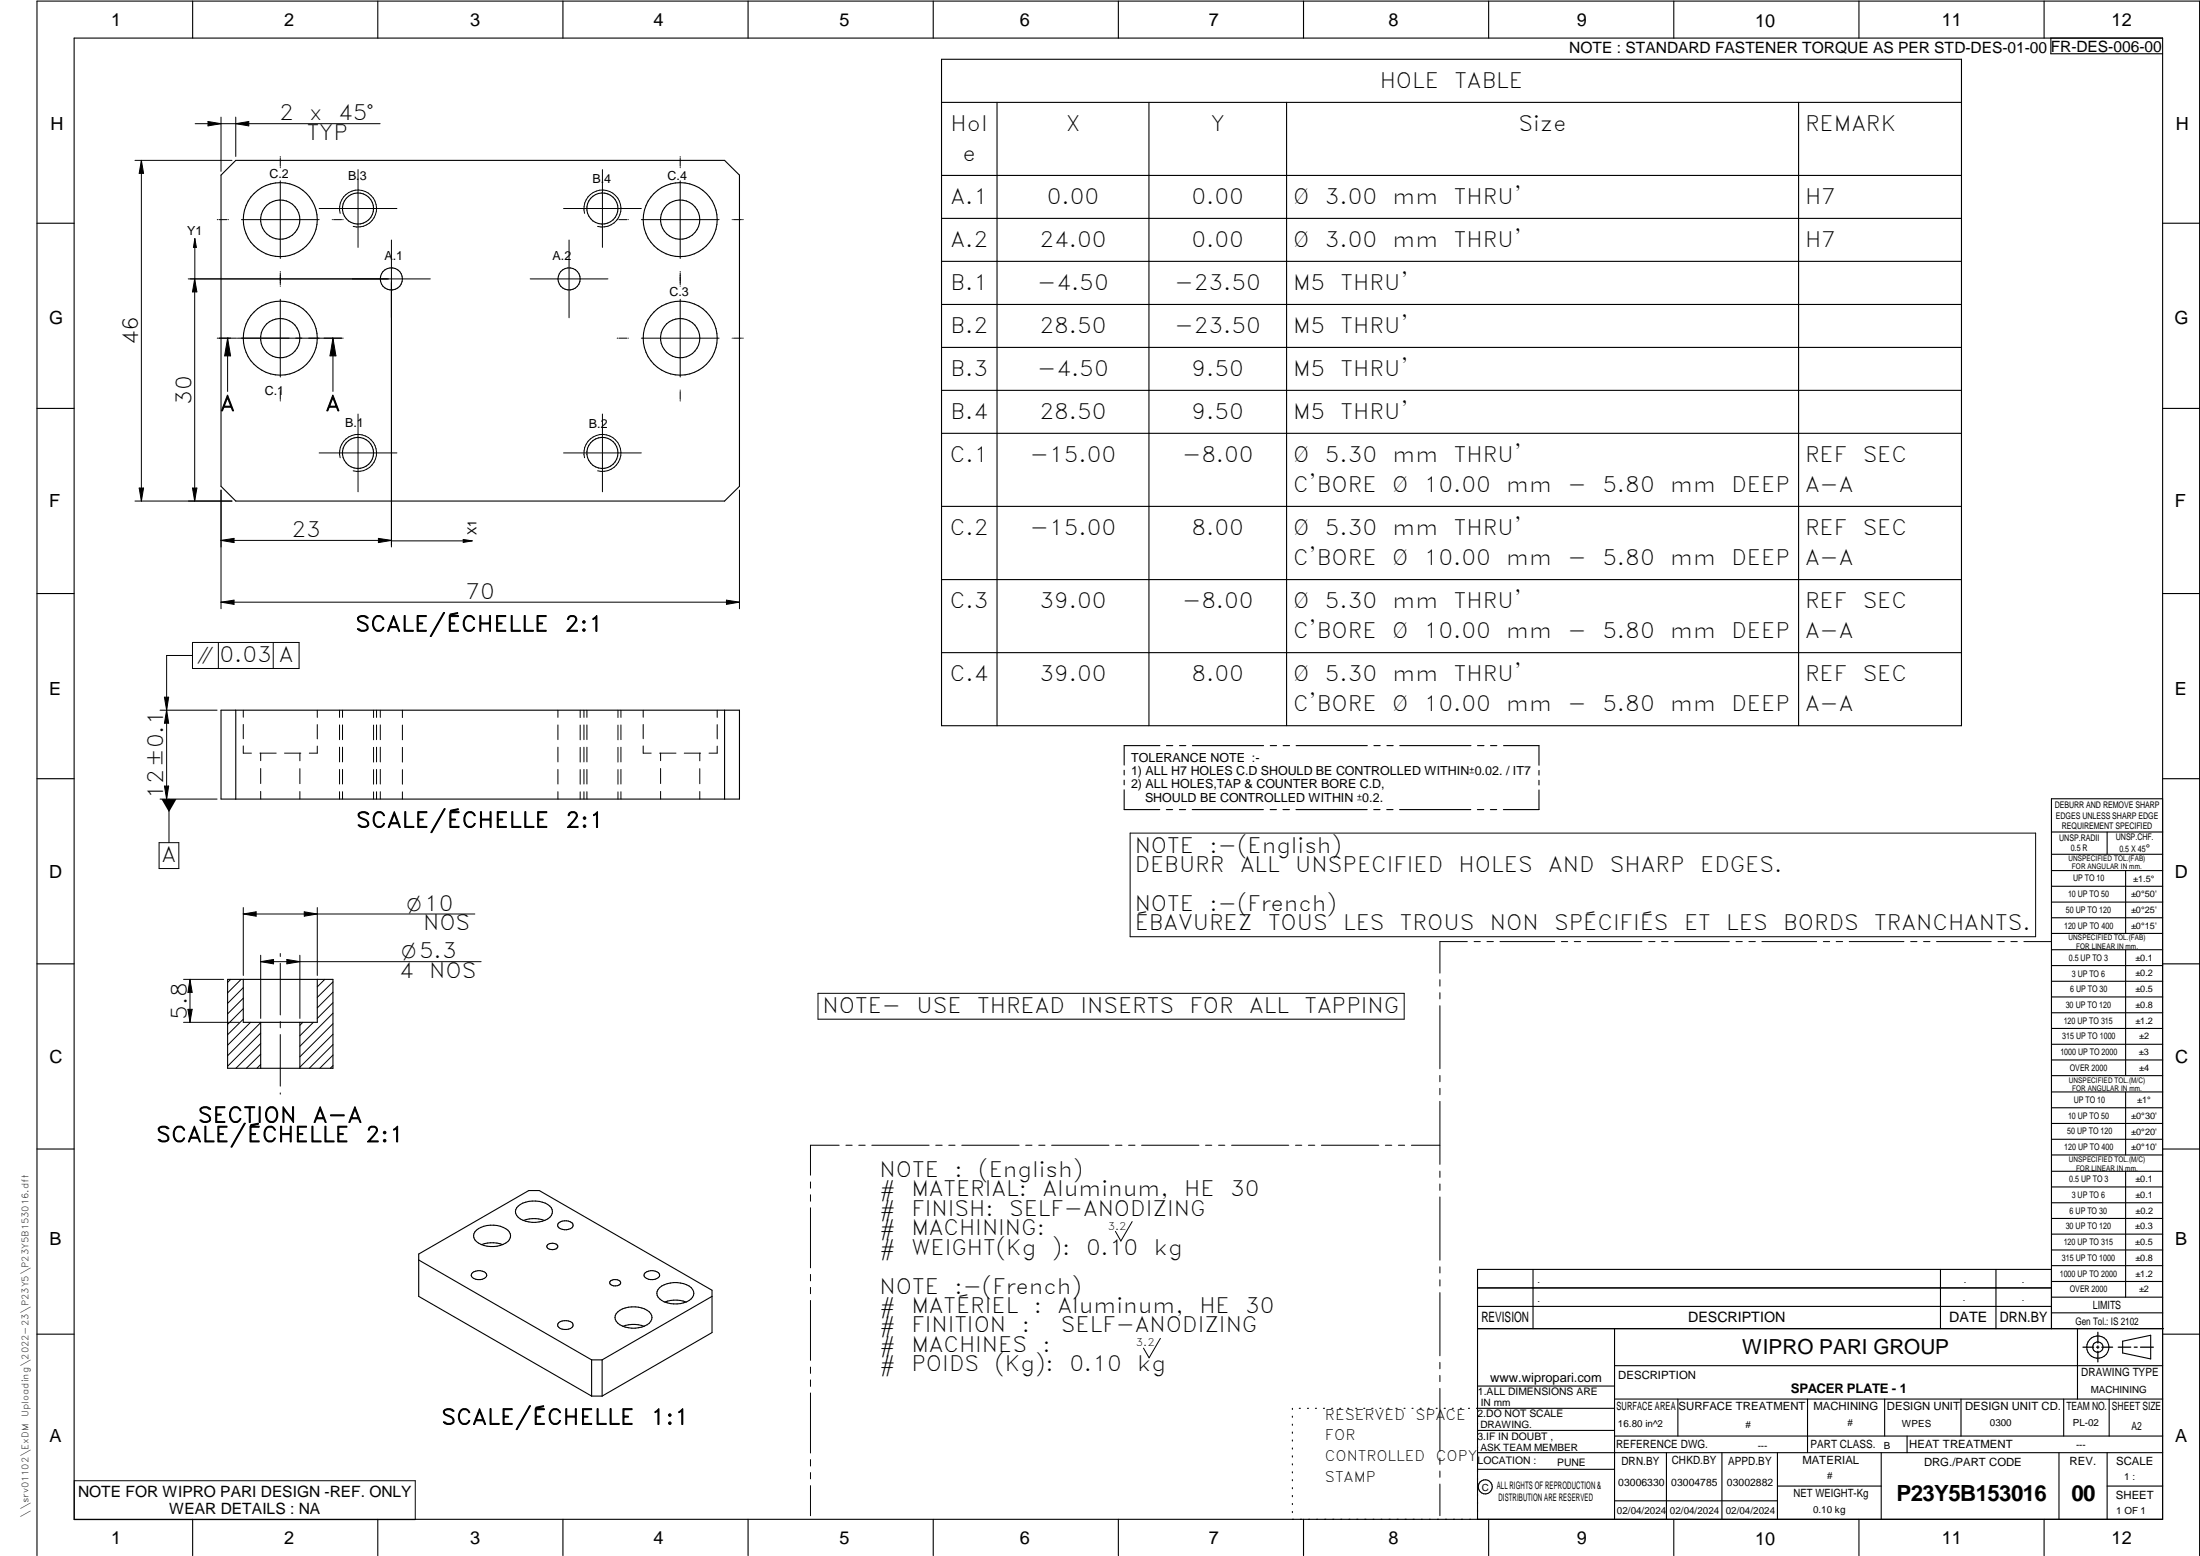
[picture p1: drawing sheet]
<svg xmlns="http://www.w3.org/2000/svg" width="594mm" height="420mm" viewBox="0 0 594 420" stroke-linecap="round" stroke-linejoin="round" font-family="sans-serif">
<g fill="none" stroke="#000" stroke-width=".3">
<path d="M20 10.3h564v400h-564zM52 .3v10M102 .3v10M152 .3v10M202 .3v10M252 .3v10M254.2 16h275.5v180h-275.5zM302 .3v10M352 .3v10M402 .3v10M452 .3v10M502 .3v10"/>
<path d="M552 .3v10M553.8 10.3v4.2h30.2M254.2 27.6h275.5M269.2 27.6v168.4M310.3 27.6v168.4M347.4 27.6v168.4M485.7 27.6v168.4M63.7 43.3h132l4 4v84l-4 4h-132l-4-4v-84zM254.2 47.4h275.5M254.2 59h275.5M10 60.3h10M254.2 70.6h275.5"/>
<path d="M584 60.3h10M254.2 82.2h275.5M254.2 93.8h275.5M10 110.3h10M254.2 105.4h275.5M254.2 117h275.5M584 110.3h10M254.2 136.7h275.5M254.2 156.5h275.5M10 160.3h10M254.2 176.2h275.5M584 160.3h10"/>
<path d="M59.7 191.8h140v24h-140zM63.7 191.8v24M195.7 191.8v24M10 210.3h10M303.6 208v1.3M303.6 210.7v1.2M303.6 213.3v5.3h9.6M313.2 201.3h-9.6v5.3M315 218.6h1.6M315 201.3h1.7M318.5 218.6h1.7M318.5 201.3h1.7"/>
<path d="M321.9 218.6h19.3M322 201.3h19.2M343 218.6h1.7M343 201.3h1.7M346.4 218.6h1.8M346.5 201.3h1.7M350 218.6h19.2M350 201.3h19.2M371 218.6h1.7M371 201.3h1.7M374.5 218.6h1.7M374.5 201.3h1.7"/>
<path d="M377.9 218.6h19.3M378 201.3h19.2M398.9 218.6h1.8M399 201.3h1.7M402.5 218.6h1.6M402.5 201.3h1.7M406 201.3h9.6v5.3M415.6 213.3v5.3h-9.6M415.6 208v1.3M415.6 210.7v1.3M584 215.7h-30v143.1M584 210.3h10"/>
<path d="M554 224.7h30M554 230.7h30M554 235.1h30M554 239.3h30M569 224.7v6M574 235.1v17M554 243.6h30M554 247.8h30M554 252.1h30M554 256.5h30M574 256.5v33.9M10 260.3h10"/>
<path d="M61.5 264.5h28.4v24h-28.4zM70.4 276.1v12.4M81 276.1v12.4M85.7 264.5v11.6h-20v-11.6M554 260.7h30M554 265h30M554 269.2h30M554 273.5h30M554 277.7h30M584 260.3h10M554 282h30M554 286.2h30"/>
<path d="M554 290.4h30M554 294.9h30M554 299.1h30M574 294.9v17M10 310.3h10M554 303.4h30M554 307.6h30M554 311.9h30M554 316.3h30M574 316.3v34M584 310.3h10M128.6 332.2a7 7 0 0 1 8.9 .5 2.24 2.24 0 0 1-1.6 3.3 6.9 6.9 0 0 1-7.7-1.2 1.87 1.87 0 0 1 .4-2.6z"/>
<path d="M135.8 336.1l-2.5-.5-1.7 .1-1.6 .4M139.9 325.7a7.1 7.1 0 0 1 9 .4 2.3 2.3 0 0 1-1.7 3.4 7.5 7.5 0 0 1-7.3-.8 1.91 1.91 0 0 1 0-3zM147.1 329.6l-1.6-.5h-1.7l-2.5 .5M147.9 336a1.67 1.67 0 0 1 2.7 .7 1.77 1.77 0 0 1-2.9-.1zM150.9 330.2a2.86 2.86 0 0 1 3.8 .3 1.09 1.09 0 0 1-1.2 1.4 2.37 2.37 0 0 1-2.9-1.1zM554 320.5h30M554 324.8h30M554 329h30M554 333.2h30M554 337.5h30M113.1 340.2l46.7 27M127.6 343.7a2.8 2.8 0 0 1 3.8 .3 1.4 1.4 0 0 1-1.7 1.5 2.05 2.05 0 0 1-2.5-1.2z"/>
<path d="M150.9 357.1a2.92 2.92 0 0 1 3.8 .4 1.35 1.35 0 0 1-1.7 1.5 1.94 1.94 0 0 1-2.4-1.2zM164.9 345.8a1.69 1.69 0 0 1 2.7 .7 1.79 1.79 0 0 1-3-.1zM166.8 354.2a7 7 0 0 1 8.9 .5 2.24 2.24 0 0 1-1.6 3.4 7.4 7.4 0 0 1-7.3-.8 1.9 1.9 0 0 1 0-3.1zM173.9 358.1l-2.4-.5-1.7 .1-1.6 .4M174.2 343.7a2.86 2.86 0 0 1 3.8 .3 1.41 1.41 0 0 1-1.7 1.5 2.13 2.13 0 0 1-2.4-1.2zM178.1 347.7a7.3 7.3 0 0 1 8.5 0 2.06 2.06 0 0 1-.5 3.5 7.5 7.5 0 0 1-8-.5 1.9 1.9 0 0 1 0-3zM185.2 351.6l-2.4-.5-1.7 .1-1.6 .4M192.3 350.1l-29.7 17.1M399 358.8h185.2M399 352.8h155M399 347.8h155M414 342.8v16"/>
<path d="M436 358.8v51.5M524 342.8v16M539 342.8v16M554 341.8h30M554 346h30M554 350.3h30M554 354.5h30M554 342.8h-155v67.5M561 358.8v19M10 360.3h10M159.8 367.2v9.8M159.8 377h2.8"/>
<path d="M159.8 377l-46.7-26.9v-11.5l29.7-17.1h2.8l46.7 26.9v11.4l-29.7 17.2M159.8 367.2h2.8M162.6 367.2v9.8M399 374.3h37M436 377.8h148M453.1 377.8v10M488.1 377.8v14.5M508.9 377.8v10M529.5 377.8v10M557.3 377.8v10M569.5 377.8v10M573.2 362.2l7.6-1.6v6.3l-7.6-1.6z"/>
<path d="M584 368.8h-148M584 360.3h10M349 380.3v.3M349 382.4v.3M349 384.6v.3M349 386.7v.3M349 388.8v.3M349 391v.3M349 393.1v.3M349 395.3v.3M349 397.4v.3M349 399.5v.3"/>
<path d="M350.9 380.3h.2M353.1 380.3h.2M355.2 380.3h.3M357.4 380.3h.3M359.6 380.3h.3M361.7 380.3h.3M363.9 380.3h.3M366.1 380.3h.3M368.3 380.3h.2M370.4 380.3h.3M372.6 380.3h.3M374.8 380.3h.3"/>
<path d="M376.9 380.3h.4M379.1 380.3h.3M381.3 380.3h.3M383.4 380.3h.4M385.6 380.3h.3M387.8 380.3h.3M390 380.3h.3M392.2 380.3h.3M394.3 380.3h.3M396.5 380.3h.3M398.7 380.3h37.3M399 396.7h37"/>
<path d="M399 392.3h185M399 386.2h37M436 387.8h148M450 392.3v18M465 392.3v18M480 392.3v18M508 392.3v18M515 387.8v4.5M556 392.3v18M569 392.3v18M52 410.3v9.7M102 410.3v9.7"/>
<path d="M152 410.3v9.7M202 410.3v9.7M252 410.3v9.7M302 410.3v9.7M349 401.7v.3M349 403.8v.4M349 406v.3M349 408.1v.3M352 410.3v9.7M402 410.3v9.7M436 405.3h44M452 410.3v9.7"/>
<path d="M480 401.3h28M502 410.3v9.7M552 410.3v9.7M569 401.3h15M10 420v-419.7h584v419.7"/>
<circle cx="75.7" cy="59.3" r="5.3"/>
<circle cx="75.7" cy="59.3" r="10"/>
<circle cx="96.7" cy="56.3" r="4.2"/>
<circle cx="162.7" cy="56.3" r="4.2"/>
<circle cx="183.7" cy="59.3" r="5.3"/>
<circle cx="183.7" cy="59.3" r="10"/>
<circle cx="105.7" cy="75.3" r="2.99"/>
<circle cx="153.7" cy="75.3" r="3"/>
<circle cx="75.7" cy="91.3" r="5.3"/>
<circle cx="75.7" cy="91.3" r="10"/>
<circle cx="183.7" cy="91.3" r="5.3"/>
<circle cx="183.7" cy="91.3" r="10"/>
<circle cx="96.7" cy="122.3" r="4.2"/>
<circle cx="162.7" cy="122.3" r="4.2"/>
<circle cx="566.5" cy="363.7" r="1.39"/>
<circle cx="566.5" cy="363.8" r="3"/>
<circle cx="401.1" cy="401.5" r="1.9"/>
</g>
<g fill="none" stroke="#000" stroke-width=".27">
<path d="M52.7 33.4h50M56.2 32.8l3.5 .6-3.5 .6zM59.7 31.6v14.7M63.7 31.6v10.6M63.7 33.4l3.5-.6v1.2zM36.4 43.3h26.2M38.2 43.3l.6 3.5h-1.2zM38.2 43.3v92M58.7 59.3h.1M59.1 59.3h2.2M61.6 59.3h.1M65.2 59.3h21"/>
<path d="M75.7 42.3v.2M75.7 42.8v2.1M75.7 45.2v.1M75.7 48.8v21M86.2 56.3h21M89.7 59.3h.1M90.1 59.3h2.1M91.9 57.6a5 5 0 0 1 4.3-6.3 5 5 0 0 1 5.4 5.5 5 5 0 0 1-6.2 4.3M92.5 59.3h.2M96.7 45.8v21M152.2 56.3h21M157.9 57.6a5 5 0 0 1 4.3-6.3 5 5 0 0 1 5.4 5.5 5 5 0 0 1-6.2 4.3"/>
<path d="M162.7 45.8v21M166.7 59.3h.1M167.1 59.3h2.2M169.6 59.3h.1M173.2 59.3h21M183.7 42.3v.2M183.7 42.8v2.1M183.7 45.2v.1M183.7 48.8v21M197.7 59.3h.1M198.1 59.3h2.1M200.5 59.3h.2"/>
<path d="M52.6 75.3l.6 3.5h-1.2zM52.6 64.4l.4 2.4h-.8zM52.6 64.4v70.9M75.7 73.3v.1M75.7 73.7v3.2M75.7 77.2v.1M105.7 64.8v82.9M116.2 75.3h-65.4M143.2 75.3h21M153.7 64.8v21M183.7 73.3v.1M183.7 73.7v3.2"/>
<path d="M183.7 77.2v.1M58.7 91.3h.1M59 91.3h4.9M61.5 91.3v14.4M61.5 91.3l.8 4.8h-1.6zM64.1 91.3h28.2M75.7 80.8v21M89.9 91.3l.8 4.8h-1.6zM89.9 91.3v14.4M92.5 91.3h.2M166.7 91.3h.1M167.1 91.3h2.2"/>
<path d="M169.6 91.3h.1M173.2 91.3h21M183.7 80.8v21M197.7 91.3h.1M198.1 91.3h2.1M200.5 91.3h.2M75.7 105.3v.1M75.7 105.7v2.2M75.7 108.2v.1M96.7 111.8v21M162.7 111.8v21M183.7 105.3v.1"/>
<path d="M183.7 105.7v2.2M183.7 108.2v.1M36.4 135.3h26.2M37.6 131.8h1.2l-.6 3.5zM52 131.8h1.2l-.6 3.5zM59.7 132.3v32.1M86.2 122.3h21M91.9 123.6a5 5 0 0 1 4.3-6.3 5 5 0 0 1 5.4 5.5 5 5 0 0 1-6.2 4.3M152.2 122.3h21M157.9 123.6a5 5 0 0 1 4.3-6.3 5 5 0 0 1 5.4 5.5 5 5 0 0 1-6.2 4.3M199.7 132.3v32.1M59.7 145.9l3.5-.5v1.1z"/>
<path d="M59.7 145.9h46M102.2 145.4l3.5 .5-3.5 .6zM105.7 146h21.8M125.1 145.7l2.4 .4-2.4 .4zM52 173.5h28.8v7h-28.8zM52 177h-7v38.8M59 173.5v7M59.7 162.6h140M59.7 162.6l3.5-.5v1.1zM73.8 173.5v7M196.2 162.1l3.5 .5-3.5 .6zM43.2 191.8h15.4"/>
<path d="M44.4 188.3h1.1l-.5 3.5zM45 191.8l.5 3.5h-1.1zM65.7 191.8v1.9M65.7 195.6v3.9M85.7 191.8v1.9M85.7 195.7v3.8M91.7 191.8v1.9M91.7 195.7v4M92.5 191.8v1.9M92.5 195.7v4M100.9 191.8v2M100.9 195.8v4"/>
<path d="M101.7 191.8v1.9M101.7 195.7v4M102.7 191.8v1.9M102.7 195.7v4M108.7 191.8v2M108.7 195.8v4M150.7 191.8v1.9M150.7 195.7v4M156.7 191.8v2M156.7 195.8v4M157.7 191.8v1.9M157.7 195.7v4"/>
<path d="M158.5 191.8v1.9M158.5 195.7v4M166.9 191.8v2M166.9 195.8v4M167.7 191.8v1.9M167.7 195.7v4M173.7 191.8v1.9M173.7 195.6v3.9M193.7 191.8v1.9M193.7 195.7v3.8M43.2 215.8h15.4M44.4 212.3h1.1l-.5 3.5z"/>
<path d="M45.6 215.8v11.7M65.7 201.4v2h2.2M70.2 203.4h4.4M70.4 203.4v2M70.4 207.5v4.1M70.4 213.7v2.1M76.8 203.4h4.4M81 203.4v2M81 207.6v4M81 213.7v2.1M85.7 201.5v1.9h-2.2M91.7 201.8v3.9"/>
<path d="M91.7 207.8v3.9M91.7 213.8v2M92.5 201.8v3.9M92.5 207.8v3.9M92.5 213.8v2M100.9 201.8v4M100.9 207.8v4M100.9 213.8v2M101.7 201.8v3.9M101.7 207.8v3.9M101.7 213.8v2M102.7 201.8v3.9"/>
<path d="M102.7 207.8v3.9M102.7 213.8v2M108.7 201.8v4M108.7 207.8v4M108.7 213.8v2M150.7 201.8v3.9M150.7 207.8v3.9M150.7 213.8v2M156.7 201.8v4M156.7 207.8v4M156.7 213.8v2M157.7 201.8v3.9"/>
<path d="M157.7 207.8v3.9M157.7 213.8v2M158.5 201.8v3.9M158.5 207.8v3.9M158.5 213.8v2M166.9 201.8v4M166.9 207.8v4M166.9 213.8v2M167.7 201.8v3.9M167.7 207.8v3.9M167.7 213.8v2M173.7 201.4v2h2.1"/>
<path d="M178.1 203.4h4.4M178.4 203.4v2M178.4 207.5v4.1M178.4 213.7v2.1M184.8 203.4h4.4M189 203.4v2M189 207.6v4M189 213.7v2.1M193.7 201.5v1.9h-2.2M43 227.5h5.3v7h-5.3zM305.2 225h244.5v27.9h-244.5zM65.7 245.1v18.3"/>
<path d="M65.7 246.8h62.5M65.7 246.8l3.5-.6v1.2zM70.4 257.9v17.1M70.4 259.7l3.5-.6v1.2zM70.4 259.7h59.5M75.7 257.5v.8M77.5 259.1l3.5 .6-3.5 .6zM81 257.9v17.1M82.2 246.2l3.5 .6-3.5 .6zM85.7 245.1v18.3M396.2 254.3h-7.4v8.5M398.1 254.3h1.6"/>
<path d="M401.5 254.3h1.8M405 254.3h14.8M421.6 254.3h1.7M425.1 254.3h1.7M428.6 254.3h14.8M445.2 254.3h1.7M448.7 254.3h1.7M452.2 254.3h14.8M468.8 254.3h1.7M472.3 254.3h1.7M475.8 254.3h14.8M492.4 254.3h1.7"/>
<path d="M495.8 254.3h1.8M499.4 254.3h14.7M516 254.3h1.6M519.4 254.3h1.8M522.9 254.3h14.8M539.5 254.3h1.7M543 254.3h1.7M546.5 254.3h7.4M49.6 276.1h15M49.6 264.5h10.8M50.8 272.5h1.1l-.6 3.6zM51.3 264.5l.6 3.5h-1.1z"/>
<path d="M51.3 264.5v11.6M62.3 264.5l-.8 .8M65.1 264.5l-3.6 3.6M65.7 266.7l-4.2 4.2M65.7 269.5l-4.2 4.3M65.7 272.4l-4.2 4.2M65.7 275.2l-4.2 4.2M67.6 276.1l-6.1 6.1M70.4 276.1l-8.9 9M70.4 279l-8.9 8.9M75.7 260.1v14M75.7 275.8v1.7"/>
<path d="M75.7 279.4v13.9M81.8 276.1l-.8 .8M84.6 276.1l-3.6 3.6M87.7 264.5l-2 2M89.9 265.1l-4.2 4.2M89.9 273.6l-8.9 8.9M89.9 276.4l-8.9 9M89.9 279.3l-8.9 8.9M89.9 267.9l-4.2 4.3M89.9 270.8l-4.2 4.2M220.9 268.2h158.3v7h-158.3zM388.8 264.5v1.8"/>
<path d="M388.8 268.1v1.6M388.8 271.6v17M70.4 287.4l-1 1.1M70.4 284.6l-3.9 3.9M70.4 281.8l-6.7 6.7M75.7 295.1v.3M89.9 287.7l-.7 .8M89.9 284.9l-3.5 3.6M89.9 282.1l-6.4 6.4M388.8 290.4v1.7M388.8 293.9v1.7M388.8 297.4v17"/>
<path d="M218.9 319.2v1.6M226.6 309.2h-7.7v8.1M228.4 309.2h1.7M231.9 309.2h1.7M235.4 309.2h15.5M252.7 309.2h1.7M256.2 309.2h1.7M259.7 309.2h15.5M277 309.2h1.7M280.5 309.2h1.7M284 309.2h15.5M301.2 309.2h1.8"/>
<path d="M304.8 309.2h1.7M308.3 309.2h15.5M325.5 309.2h1.7M329.1 309.2h1.6M332.6 309.2h15.4M349.8 309.2h1.7M353.3 309.2h1.7M356.8 309.2h15.5M374.1 309.2h1.7M377.6 309.2h1.7M381.1 309.2h7.7M388.8 316.2v1.7"/>
<path d="M388.8 319.7v1.7M218.9 322.6v1.8M218.9 326.1v16.2M305.7 329.9l-3 5.2-1.5-2.6M388.8 323.2v17.1M218.9 344.1v1.8M218.9 347.6v1.7M218.9 351.2v16.1M388.8 342.1v1.6M388.8 345.6v1.7M388.8 349v17.1M218.9 369.1v1.7"/>
<path d="M218.9 372.6v1.8M218.9 376.1v16.2M313.3 361.4l-3 5.2-1.5-2.6M388.8 367.9v1.7M388.8 371.4v1.7M388.8 374.9v17M20.1 399.8h92v10.5h-92zM218.9 394.1v1.8M218.9 397.6v1.7M388.8 393.7v1.7M388.8 397.2v1.7M218.9 401.2v8.1"/>
<path d="M388.8 400.7v8.6"/>
</g>
<path d="M566.5 359.7v3M562.5 363.8h2.9M566.1 363.8h.7M566.5 363.4v.7M566.5 364.9v2.8M567.6 363.8h2.9M572 363.8h3.4M576.3 363.8h.8M578 363.8h3.5" fill="none" stroke="#000" stroke-width=".34"/>
<g fill="#000">
<path d="M56.2 32.8l3.5 .6-3.5 .6zM63.7 33.4l3.5-.6v1.2zM38.2 43.3l.6 3.5h-1.2zM52.6 75.3l.6 3.5h-1.2zM52.6 64.4l.4 2.4h-.8zM61.5 91.3l.8 4.8h-1.6zM89.9 91.3l.8 4.8h-1.6zM37.6 131.8h1.2l-.6 3.5zM52 131.8h1.2l-.6 3.5zM59.7 145.9l3.5-.5v1.1zM102.2 145.4l3.5 .5-3.5 .6zM125.1 145.7l2.4 .4-2.4 .4z"/>
<path d="M59.7 162.6l3.5-.5v1.1zM196.2 162.1l3.5 .5-3.5 .6zM45 191.8l.5 3.5h-1.1zM44.4 188.3h1.1l-.5 3.5zM44.4 212.3h1.1l-.5 3.5zM43.6 215.8h4.1l-2.1 3.5zM65.7 246.8l3.5-.6v1.2zM70.4 259.7l3.5-.6v1.2zM77.5 259.1l3.5 .6-3.5 .6zM82.2 246.2l3.5 .6-3.5 .6zM51.3 264.5l.6 3.5h-1.1zM50.8 272.5h1.1l-.6 3.6z"/>
</g>
<g font-size="6">
<text x="512.1" y="405.2">P23Y5B153016</text>
<text x="559.4" y="405.2">00</text>
</g>
<g font-size="5.7">
<text x="372.6" y="23.7">HOLE</text>
<text x="392.7" y="23.7">TABLE</text>
<text x="75.3" y="32.5">2</text>
<text x="83.5" y="32.5">x</text>
<text x="91.3" y="32.5">45°</text>
<text x="256.7" y="35.3">Hol</text>
<text x="287.8" y="35.3">X</text>
<text x="326.9" y="35.3">Y</text>
<text x="410.1" y="35.3">Size</text>
<text x="487.4" y="35.3">REMARK</text>
<text x="82.8" y="37.8">TYP</text>
<text x="259.9" y="43.5">e</text>
<text x="256.7" y="55.1">A.1</text>
<text x="282.7" y="55.1">0.00</text>
<text x="321.8" y="55.1">0.00</text>
<text x="349.2" y="55.1">Ø</text>
<text x="357.7" y="55.1">3.00</text>
<text x="376" y="55.1">mm</text>
<text x="392.6" y="55.1">THRU'</text>
<text x="487.4" y="55.1">H7</text>
<text x="256.7" y="66.7">A.2</text>
<text x="280.7" y="66.7">24.00</text>
<text x="321.8" y="66.7">0.00</text>
<text x="349.2" y="66.7">Ø</text>
<text x="357.7" y="66.7">3.00</text>
<text x="376" y="66.7">mm</text>
<text x="392.6" y="66.7">THRU'</text>
<text x="487.4" y="66.7">H7</text>
<text x="256.7" y="78.3">B.1</text>
<text x="280.1" y="78.3">-4.50</text>
<text x="317.2" y="78.3">-23.50</text>
<text x="349.2" y="78.3">M5</text>
<text x="362" y="78.3">THRU'</text>
<text x="256.7" y="89.9">B.2</text>
<text x="280.7" y="89.9">28.50</text>
<text x="317.2" y="89.9">-23.50</text>
<text x="349.2" y="89.9">M5</text>
<text x="362" y="89.9">THRU'</text>
<text x="37.3" y="93.3" transform="rotate(-90 37.3 93.3)">46</text>
<text x="256.7" y="101.5">B.3</text>
<text x="280.1" y="101.5">-4.50</text>
<text x="321.8" y="101.5">9.50</text>
<text x="349.2" y="101.5">M5</text>
<text x="362" y="101.5">THRU'</text>
<text x="51.7" y="109.3" transform="rotate(-90 51.7 109.3)">30</text>
<text x="59.4" y="111">A</text>
<text x="87.9" y="111">A</text>
<text x="256.7" y="113.1">B.4</text>
<text x="280.7" y="113.1">28.50</text>
<text x="321.8" y="113.1">9.50</text>
<text x="349.2" y="113.1">M5</text>
<text x="362" y="113.1">THRU'</text>
<text x="256.5" y="124.8">C.1</text>
<text x="278.1" y="124.8">-15.00</text>
<text x="319.2" y="124.8">-8.00</text>
<text x="349.2" y="124.8">Ø</text>
<text x="357.7" y="124.8">5.30</text>
<text x="376" y="124.8">mm</text>
<text x="392.6" y="124.8">THRU'</text>
<text x="487.4" y="124.8">REF</text>
<text x="503" y="124.8">SEC</text>
<text x="349.2" y="132.9">C'BORE</text>
<text x="375.9" y="132.9">Ø</text>
<text x="384.5" y="132.9">10.00</text>
<text x="406.7" y="132.9">mm</text>
<text x="423.3" y="132.9">-</text>
<text x="432.7" y="132.9">5.80</text>
<text x="451" y="132.9">mm</text>
<text x="467.6" y="132.9">DEEP</text>
<text x="487.4" y="132.9">A-A</text>
<text x="78.7" y="145.1">23</text>
<text x="256.5" y="144.5">C.2</text>
<text x="278.1" y="144.5">-15.00</text>
<text x="321.8" y="144.5">8.00</text>
<text x="349.2" y="144.5">Ø</text>
<text x="357.7" y="144.5">5.30</text>
<text x="376" y="144.5">mm</text>
<text x="392.6" y="144.5">THRU'</text>
<text x="487.4" y="144.5">REF</text>
<text x="503" y="144.5">SEC</text>
<text x="349.2" y="152.6">C'BORE</text>
<text x="375.9" y="152.6">Ø</text>
<text x="384.5" y="152.6">10.00</text>
<text x="406.7" y="152.6">mm</text>
<text x="423.3" y="152.6">-</text>
<text x="432.7" y="152.6">5.80</text>
<text x="451" y="152.6">mm</text>
<text x="467.6" y="152.6">DEEP</text>
<text x="487.4" y="152.6">A-A</text>
<text x="125.7" y="161.8">70</text>
<text x="256.5" y="164.2">C.3</text>
<text x="280.7" y="164.2">39.00</text>
<text x="319.2" y="164.2">-8.00</text>
<text x="349.2" y="164.2">Ø</text>
<text x="357.7" y="164.2">5.30</text>
<text x="376" y="164.2">mm</text>
<text x="392.6" y="164.2">THRU'</text>
<text x="487.4" y="164.2">REF</text>
<text x="503" y="164.2">SEC</text>
<text x="96" y="170.5">SCALE/ÉCHELLE</text>
<text x="152.5" y="170.5">2:1</text>
<text x="349.2" y="172.3">C'BORE</text>
<text x="375.9" y="172.3">Ø</text>
<text x="384.5" y="172.3">10.00</text>
<text x="406.7" y="172.3">mm</text>
<text x="423.3" y="172.3">-</text>
<text x="432.7" y="172.3">5.80</text>
<text x="451" y="172.3">mm</text>
<text x="467.6" y="172.3">DEEP</text>
<text x="487.4" y="172.3">A-A</text>
<text x="59.3" y="178.7">0.03 A</text>
<text x="256.5" y="183.9">C.4</text>
<text x="280.7" y="183.9">39.00</text>
<text x="321.8" y="183.9">8.00</text>
<text x="349.2" y="183.9">Ø</text>
<text x="357.7" y="183.9">5.30</text>
<text x="376" y="183.9">mm</text>
<text x="392.6" y="183.9">THRU'</text>
<text x="487.4" y="183.9">REF</text>
<text x="503" y="183.9">SEC</text>
<text x="349.2" y="192.1">C'BORE</text>
<text x="375.9" y="192.1">Ø</text>
<text x="384.5" y="192.1">10.00</text>
<text x="406.7" y="192.1">mm</text>
<text x="423.3" y="192.1">-</text>
<text x="432.7" y="192.1">5.80</text>
<text x="451" y="192.1">mm</text>
<text x="467.6" y="192.1">DEEP</text>
<text x="487.4" y="192.1">A-A</text>
<text x="44.1" y="215.6" transform="rotate(-90 44.1 215.6)">12±0.1</text>
<text x="96.1" y="223.4">SCALE/ÉCHELLE</text>
<text x="152.7" y="223.4">2:1</text>
<text x="43.6" y="232.8">A</text>
<text x="306.4" y="230.2">NOTE</text>
<text x="326.6" y="230.2">:-(English)</text>
<text x="306.4" y="235.5">DEBURR</text>
<text x="334.8" y="235.5">ALL</text>
<text x="349.7" y="235.5">UNSPECIFIED</text>
<text x="393.9" y="235.5">HOLES</text>
<text x="418" y="235.5">AND</text>
<text x="434.7" y="235.5">SHARP</text>
<text x="459.1" y="235.5">EDGES.</text>
<text x="306.4" y="246">NOTE</text>
<text x="326.6" y="246">:-(French)</text>
<text x="114.2" y="251.2">NOS</text>
<text x="306.4" y="251.2">ÉBAVUREZ</text>
<text x="342.4" y="251.2">TOUS</text>
<text x="362.7" y="251.2">LES</text>
<text x="378" y="251.2">TROUS</text>
<text x="402.3" y="251.2">NON</text>
<text x="419.7" y="251.2">SPÉCIFIÉS</text>
<text x="454.8" y="251.2">ET</text>
<text x="466.1" y="251.2">LES</text>
<text x="481.5" y="251.2">BORDS</text>
<text x="506.1" y="251.2">TRANCHANTS.</text>
<text x="107.8" y="264">4</text>
<text x="115.9" y="264">NOS</text>
<text x="50.5" y="275.3" transform="rotate(-90 50.5 275.3)">5.8</text>
<text x="222.1" y="273.5">NOTE-</text>
<text x="247.5" y="273.5">USE</text>
<text x="263.9" y="273.5">THREAD</text>
<text x="291.7" y="273.5">INSERTS</text>
<text x="321.2" y="273.5">FOR</text>
<text x="337.4" y="273.5">ALL</text>
<text x="352.3" y="273.5">TAPPING</text>
<text x="53.4" y="303.1">SECTION</text>
<text x="84.4" y="303.1">A-A</text>
<text x="42.2" y="308.4">SCALE/ÉCHELLE</text>
<text x="98.7" y="308.4">2:1</text>
<text x="237.5" y="317.8">NOTE</text>
<text x="257.7" y="317.8">:</text>
<text x="264.1" y="317.8">(English)</text>
<text x="237.5" y="323">#</text>
<text x="246.1" y="323">MATERIAL:</text>
<text x="281.5" y="323">Aluminum,</text>
<text x="319.8" y="323">HE</text>
<text x="332.2" y="323">30</text>
<text x="237.5" y="328.3">#</text>
<text x="246.1" y="328.3">FINISH:</text>
<text x="272.5" y="328.3">SELF-ANODIZING</text>
<text x="237.5" y="333.5">#</text>
<text x="246.1" y="333.5">MACHINING:</text>
<text x="237.5" y="338.8">#</text>
<text x="246.1" y="338.8">WEIGHT(Kg</text>
<text x="284" y="338.8">):</text>
<text x="293.3" y="338.8">0.10</text>
<text x="311.6" y="338.8">kg</text>
<text x="237.5" y="349.3">NOTE</text>
<text x="257.7" y="349.3">:-(French)</text>
<text x="237.5" y="354.5">#</text>
<text x="237.5" y="359.8">#</text>
<text x="246.1" y="359.8">FINITION</text>
<text x="246.1" y="354.5">MATÉRIEL</text>
<text x="275.9" y="359.8">:</text>
<text x="279.2" y="354.5">:</text>
<text x="285.6" y="354.5">Aluminum,</text>
<text x="286.5" y="359.8">SELF-ANODIZING</text>
<text x="323.9" y="354.5">HE</text>
<text x="336.3" y="354.5">30</text>
<text x="237.5" y="365">#</text>
<text x="246.1" y="365">MACHINES</text>
<text x="281.5" y="365">:</text>
<text x="237.5" y="370.3">#</text>
<text x="246.1" y="370.3">POIDS</text>
<text x="268.5" y="370.3">(Kg):</text>
<text x="288.8" y="370.3">0.10</text>
<text x="307.1" y="370.3">kg</text>
<text x="119.2" y="384.6">SCALE/ÉCHELLE</text>
<text x="175.7" y="384.6">1:1</text>
</g>
<text font-size="5.6" x="470.5" y="365.5">WIPRO PARI GROUP</text>
<g font-size="5.4">
<text x="53.2" y="178.7">i</text>
<text x="109.8" y="245.9">O10</text>
<text x="108.5" y="258.8">O5.3</text>
</g>
<g font-size="4.9">
<text x="30" y="6.9">1</text>
<text x="76.7" y="6.9">2</text>
<text x="127" y="6.9">3</text>
<text x="176.5" y="6.9">4</text>
<text x="226.7" y="6.9">5</text>
<text x="275.4" y="6.9">6</text>
<text x="326.4" y="6.9">7</text>
<text x="375" y="6.9">8</text>
<text x="425.8" y="6.9">9</text>
<text x="473.9" y="7.3">10</text>
<text x="524.3" y="6.9">11</text>
<text x="570.2" y="6.9">12</text>
<text x="13.6" y="35.1">H</text>
<text x="587.6" y="35.1">H</text>
<text x="13.2" y="87.5">G</text>
<text x="587.2" y="87.5">G</text>
<text x="13.2" y="137">F</text>
<text x="587.2" y="137">F</text>
<text x="13.2" y="187.6">E</text>
<text x="587.2" y="187.6">E</text>
<text x="13.2" y="237">D</text>
<text x="587.2" y="237">D</text>
<text x="13.4" y="287.1">C</text>
<text x="587.4" y="287.1">C</text>
<text x="13.4" y="336.2">B</text>
<text x="587.4" y="336.2">B</text>
<text x="13.4" y="389.3">A</text>
<text x="587.4" y="389.3">A</text>
<text x="30" y="416.9">1</text>
<text x="76.7" y="416.9">2</text>
<text x="127" y="416.9">3</text>
<text x="176.5" y="416.9">4</text>
<text x="226.7" y="416.9">5</text>
<text x="275.4" y="416.9">6</text>
<text x="326.4" y="416.9">7</text>
<text x="375" y="416.9">8</text>
<text x="425.8" y="416.9">9</text>
<text x="473.9" y="417.3">10</text>
<text x="524.3" y="416.9">11</text>
<text x="570.2" y="416.9">12</text>
</g>
<g font-size="4.2">
<text x="423.7" y="14.3">NOTE : STANDARD FASTENER TORQUE AS PER STD-DES-01-00</text>
<text x="553.8" y="14">FR-DES-006-00</text>
<text x="21.1" y="404.3">NOTE FOR WIPRO PARI DESIGN -REF. ONLY</text>
<text x="45.7" y="408.8">WEAR DETAILS : NA</text>
</g>
<g font-size="3.9">
<text x="400" y="357.1">REVISION</text>
<text x="455.9" y="357.1">DESCRIPTION</text>
<text x="526.4" y="357.1">DATE</text>
<text x="540" y="357.1">DRN.BY</text>
<text x="357.8" y="383.3">RESERVED</text>
<text x="382.3" y="383.3">SPACE</text>
<text x="357.8" y="388.9">FOR</text>
<text x="357.8" y="394.5">CONTROLLED</text>
<text x="387.8" y="394.5">COPY</text>
<text x="357.8" y="400">STAMP</text>
</g>
<text font-size="3.6" x="483.6" y="376.1">SPACER PLATE - 1</text>
<text font-size="3.5" x="402.4" y="373.3">www.wipropari.com</text>
<g font-size="3.4">
<text x="72.8" y="48">C.2</text>
<text x="94" y="48.6">B.3</text>
<text x="160" y="49.3">B.4</text>
<text x="180.3" y="48.5">C.4</text>
<text x="50.6" y="63.6">Y1</text>
<text x="103.8" y="70.2">A.1</text>
<text x="149.2" y="70.1">A.2</text>
<text x="180.8" y="79.9">C.3</text>
<text x="71.5" y="106.7">C.1</text>
<text x="93.2" y="115.2">B.1</text>
<text x="159" y="115.5">B.2</text>
<text x="128.7" y="144.4" transform="rotate(-90 128.7 144.4)">X1</text>
<text x="305.4" y="205.7">TOLERANCE NOTE :-</text>
<text x="305.4" y="209.3">1) ALL H7 HOLES C.D SHOULD BE CONTROLLED WITHINu0.02. / IT7</text>
<text x="305.4" y="212.9">2) ALL HOLES,TAP &amp; COUNTER BORE C.D,</text>
<text x="309.2" y="216.5">SHOULD BE CONTROLLED WITHIN u0.2.</text>
</g>
<g font-size="3.1">
<text x="565.1" y="353.5">LIMITS</text>
<text x="562" y="371.7">DRAWING TYPE</text>
<text x="437" y="372.3">DESCRIPTION</text>
<text x="436.5" y="380.8">SURFACE AREA</text>
<text x="453.3" y="380.8">SURFACE TREATMENT</text>
<text x="489.7" y="380.8">MACHINING</text>
<text x="509.5" y="380.8">DESIGN UNIT</text>
<text x="530.6" y="380.8">DESIGN UNIT CD.</text>
<text x="558" y="380.6">TEAM NO.</text>
<text x="570.3" y="380.7">SHEET SIZE</text>
<text x="575.6" y="386.1">A2</text>
<text x="436.4" y="391.1">REFERENCE DWG.</text>
<text x="437.8" y="395.5">DRN.BY</text>
<text x="451.4" y="395.4">CHKD.BY</text>
<text x="466.6" y="395.5">APPD.BY</text>
<text x="486.7" y="395.4">MATERIAL</text>
<text x="488.9" y="390.9">PART CLASS.</text>
<text x="515.6" y="390.9">HEAT TREATMENT</text>
<text x="519.6" y="395.9">DRG./PART CODE</text>
<text x="558.9" y="395.5">REV.</text>
<text x="571.4" y="395.6">SCALE</text>
<text x="484.3" y="404.2">NET WEIGHT-Kg</text>
<text x="571.4" y="404.7">SHEET</text>
</g>
<text font-size="3" x="579.5" y="230.1">°</text>
<g font-size="2.8">
<text x="299.1" y="332.1">3.2</text>
<text x="560.4" y="357.7">Gen Tol.: IS 2102</text>
<text x="306.7" y="363.6">3.2</text>
<text x="399.1" y="376.6">1.ALL DIMENSIONS ARE</text>
<text x="399" y="382.7">2.DO NOT SCALE</text>
<text x="399" y="388.7">3.IF IN DOUBT ,</text>
<text x="399" y="395.4">LOCATION :</text>
<text x="420.5" y="396">PUNE</text>
<text x="404.2" y="402">ALL RIGHTS OF REPRODUCTION &amp;</text>
<text x="437" y="401.2">03006330</text>
<text x="451.3" y="401.2">03004785</text>
<text x="466.3" y="401.2">03002882</text>
<text x="404.7" y="405.4">DISTRIBUTION ARE RESERVED</text>
</g>
<g font-size="2.7">
<text x="564.6" y="376.2">MACHINING</text>
<text x="399.9" y="379.7">IN mm</text>
<text x="399.7" y="385.7">DRAWING.</text>
<text x="436.9" y="385.4">16.80 in^2</text>
<text x="471.4" y="385.5">#</text>
<text x="498.9" y="385">#</text>
<text x="513.6" y="385.3">WPES</text>
<text x="537.3" y="385.1">0300</text>
<text x="559.7" y="385.1">PL-02</text>
<text x="399.7" y="391.8">ASK TEAM MEMBER</text>
<text x="474.6" y="391.2">---</text>
<text x="508.7" y="391.2">B</text>
<text x="560.6" y="391.1">---</text>
<text x="493.4" y="399.5">#</text>
<text x="573.6" y="399.7">1 :</text>
<text x="400.1" y="402.5">C</text>
<text x="436.6" y="408.7">02/04/2024</text>
<text x="450.9" y="408.8">02/04/2024</text>
<text x="466" y="408.9">02/04/2024</text>
<text x="489.6" y="408.5">0.10 kg</text>
<text x="571.4" y="408.7">1 OF 1</text>
</g>
<g font-size="2.5">
<text x="554.9" y="218.3">DEBURR AND REMOVE SHARP</text>
<text x="555.2" y="221">EDGES UNLESS SHARP EDGE</text>
<text x="556.1" y="227.1">UNSP.RADII</text>
<text x="556.8" y="223.8">REQUIREMENT SPECIFIED</text>
<text x="571.4" y="226.9">UNSP.CHF.</text>
<text x="559.2" y="229.9">0.5 R</text>
<text x="572.3" y="230.1">0.5 X 45</text>
<text x="559.8" y="238">UP TO 10</text>
<text x="576.1" y="238.1">±1.5°</text>
<text x="558.5" y="242.2">10 UP TO 50</text>
<text x="575.5" y="242.3">±0°50'</text>
<text x="557.4" y="250.7">120 UP TO 400</text>
<text x="557.9" y="246.5">50 UP TO 120</text>
<text x="575.5" y="250.7">±0°15'</text>
<text x="575.5" y="246.5">±0°25'</text>
<text x="558.7" y="259.4">0.5 UP TO 3</text>
<text x="559.5" y="263.7">3 UP TO 6</text>
<text x="576.6" y="263.6">±0.2</text>
<text x="576.6" y="259.4">±0.1</text>
<text x="559" y="267.9">6 UP TO 30</text>
<text x="576.6" y="267.9">±0.5</text>
<text x="557.8" y="272.2">30 UP TO 120</text>
<text x="576.6" y="272.2">±0.8</text>
<text x="556.9" y="280.7">315 UP TO 1000</text>
<text x="557.3" y="276.4">120 UP TO 315</text>
<text x="576.6" y="276.4">±1.2</text>
<text x="577.7" y="280.7">±2</text>
<text x="556.4" y="284.9">1000 UP TO 2000</text>
<text x="577.6" y="284.9">±3</text>
<text x="558.9" y="289.2">OVER 2000</text>
<text x="577.7" y="289.3">±4</text>
<text x="560" y="297.9">UP TO 10</text>
<text x="577.1" y="297.9">±1°</text>
<text x="558.5" y="302.1">10 UP TO 50</text>
<text x="575.5" y="302.1">±0°30'</text>
<text x="557.4" y="310.6">120 UP TO 400</text>
<text x="558.2" y="306.3">50 UP TO 120</text>
<text x="575.5" y="310.6">±0°10'</text>
<text x="575.5" y="306.4">±0°20'</text>
<text x="558.8" y="319.2">0.5 UP TO 3</text>
<text x="559.4" y="323.4">3 UP TO 6</text>
<text x="576.6" y="319.2">±0.1</text>
<text x="576.6" y="323.5">±0.1</text>
<text x="558.9" y="327.7">6 UP TO 30</text>
<text x="576.7" y="327.7">±0.2</text>
<text x="557.8" y="332">30 UP TO 120</text>
<text x="576.6" y="332">±0.3</text>
<text x="556.8" y="340.5">315 UP TO 1000</text>
<text x="557.3" y="336.3">120 UP TO 315</text>
<text x="576.6" y="336.3">±0.5</text>
<text x="576.6" y="340.5">±0.8</text>
<text x="415.2" y="346.4">.</text>
<text x="530.3" y="346.5">.</text>
<text x="545.9" y="346.4">.</text>
<text x="556.2" y="344.7">1000 UP TO 2000</text>
<text x="576.6" y="344.7">±1.2</text>
<text x="415.2" y="351.5">.</text>
<text x="530" y="351.3">.</text>
<text x="545.9" y="351.4">.</text>
<text x="558.9" y="349">OVER 2000</text>
<text x="577.6" y="349">±2</text>
</g>
<g font-size="2.4">
<text x="7.7" y="382.7" transform="rotate(-90 7.7 382.7)">Uploading\2022-23\P23Y5\P23Y5B153016.dft</text>
<text x="7.7" y="409.8" transform="rotate(-90 7.7 409.8)">\\srv01102\ExDM</text>
</g>
<g font-size="2.1">
<text x="558.5" y="232.4">UNSPECIFIED TOL.(FAB)</text>
<text x="559.5" y="234.7">FOR ANGULAR IN mm.</text>
<text x="558.6" y="253.9">UNSPECIFIED TOL.(FAB)</text>
<text x="560.7" y="256.3">FOR LINEAR IN mm.</text>
<text x="558.7" y="292.3">UNSPECIFIED TOL.(M/C)</text>
<text x="559.6" y="294.7">FOR ANGULAR IN mm.</text>
<text x="558.7" y="313.7">UNSPECIFIED TOL.(M/C)</text>
<text x="560.6" y="316.1">FOR LINEAR IN mm.</text>
</g>
</svg>
